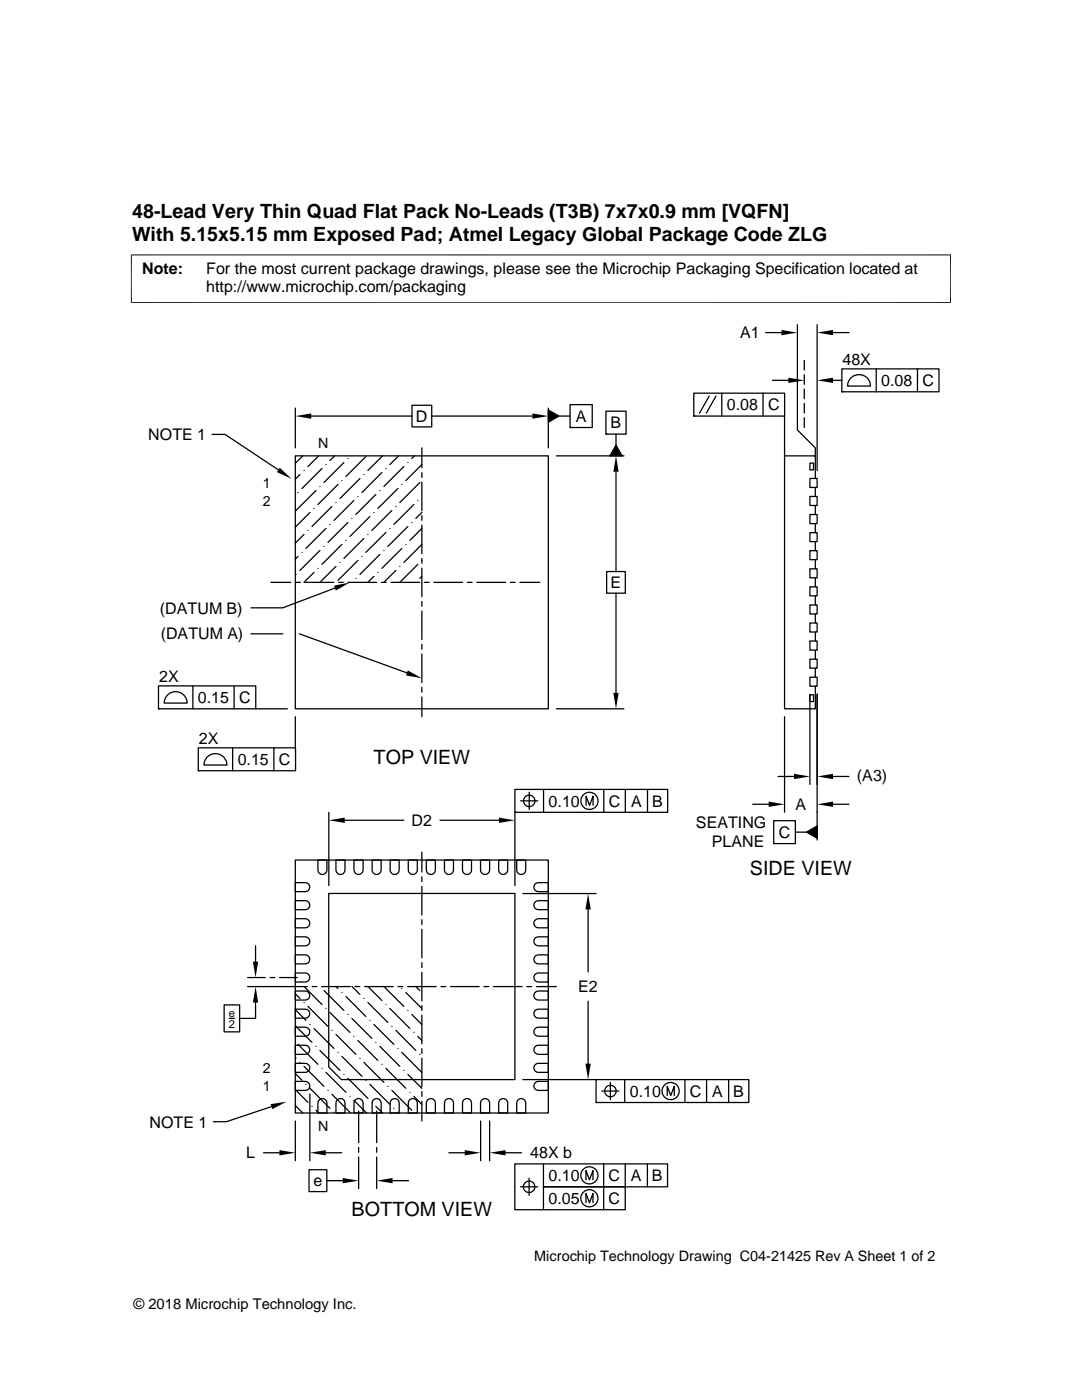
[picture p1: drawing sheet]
<svg xmlns="http://www.w3.org/2000/svg" width="216mm" height="279mm" viewBox="0 0 216 279" stroke-linecap="round" stroke-linejoin="round" font-family="sans-serif">
<g fill="none" stroke="#000" stroke-width=".25">
<path d="M138.4 78.5h18.2v4.5h-18.2zM141.5 79l-1.9 3.5M142.9 79l-2 3.5M144 78.5v4.5M152.3 78.5v4.5M152.8 66.4h3.1M154.1 75.9h3.2M159.1 64.8v21l3.6 3.6v1.6M160.5 71.9v2M160.5 74.8v1.9M160.5 77.7v1.9M163 64.8v29.1"/>
<path d="M164.8 75.9h3.2M166.2 66.4h3.2M168 73.6h19.4v4.6h-19.4zM168 78.2h.1M169.9 75.3a2.29 2.29 0 0 1 2.4-.3 2.29 2.29 0 0 1 1.4 2h-4.6l.3-1.1zM174.8 73.6v4.6M183.1 73.6v4.6M42.3 86.7h2.6l10.6 7.1M58.9 81.4v8M58.9 91h50.5v50.5h-50.5zM59.5 98.3h.1M59.9 94.7l-1 .9"/>
<path d="M60.4 91l-1.5 1.5M60.7 93.9h.1M62.1 83h20.1M63.1 97.9l-4 4M63.6 91l-2.2 2.1M63.8 97.1h.1M64.2 93.5l-3.9 4M65 92.7h.1M66.8 91l-1 .9M67.4 96.7l-4 4M68.2 95.9h.1M68.6 92.3l-4 4"/>
<path d="M69.4 91.5h.1M70.6 99.9l-4 4M71.4 99.1h.1M71.8 95.5l-4 4M72.6 94.7h.1M73 91.1l-4 4M75 98.7l-4 4M75.8 97.9h.1M76.2 94.3l-4 4M76.3 91l-2.9 2.9M77 93.5h.1M79.4 97.5l-4 4"/>
<path d="M79.5 91l-1.7 1.7M80.2 96.7h.1M80.6 93.1l-4 4M81.4 92.3h.1M82.2 80.9h3.9v4.3h-3.9zM82.7 91l-.5 .5M83.4 99.9h.1M83.8 96.3l-4 4M84.2 89.4v4M84.2 94.3v1M84.2 96.2v5.7M84.2 92.7l-3.2 3.2"/>
<path d="M86.1 83h20.1M109.4 81.8l2.1 1.2-2.1 1.3zM109.4 81.4v8M111 91h13.5M111.5 83h2.2M113.7 80.8h4.5v4.5h-4.5zM113.7 85.3h.1M120.9 82.1h4v4.5h-4zM120.9 86.6h.1M122.9 88.9l1.2 2.1h-2.4zM122.9 86.6v2.3M122.9 94.1v20"/>
<path d="M138.4 83h.1M156.5 83v8M160.5 80.5v1.9M160.5 83.4v1.9M161.6 99.1h1.4v1.8h-1.4zM161.6 95.5h1.4v1.8h-1.4zM161.6 92.4h.7v1.4h-.7zM162.7 95.5v-4.5h-6.2v50.5h6.2v-4.6M162.7 97.3v1.8M54.1 116.2h3.9M59 116.2h.9M59.1 114.6h.1"/>
<path d="M59.5 111l-.6 .6M60.3 110.2h.1M60.7 106.7l-1.8 1.7M60.9 116.2h5.7M61.4 105.9h.1M61.8 102.3l-2.9 2.9M62.7 101.5h.1M62.7 114.2l-2 2M63.4 113.4h.1M63.8 109.9l-3.9 3.9M64.6 109.1h.1M65 105.5l-4 4"/>
<path d="M65.8 104.7h.1M66.2 101.1l-3.9 4M66.8 117.4l-10.4 3.9h-6.3M67 100.3h.1M67 113l-3.1 3.2M67.5 116.2h1M67.8 112.2h.1M68.2 108.6l-4 4M69 107.8h.1M69.4 104.3l-4 3.9M69.4 116.2h5.8M70.2 103.5h.1"/>
<path d="M71 115.4h.1M71.4 111.8l-4 4M72.2 111h.1M72.6 107.5l-4 3.9M73.4 106.7h.1M73.8 103.1l-4 4M74.6 102.3h.1M74.6 115l-1.2 1.2M75.4 114.2h.1M75.8 110.6l-4 4M76.1 116.2h1M76.6 109.9h.1"/>
<path d="M77 106.3l-4 3.9M77.8 105.5h.1M78 116.2h5.7M78.2 101.9l-4 4M79 101.1h.1M79 113.8l-2.4 2.4M79.8 113h.1M80.2 109.5l-4 3.9M81 108.6h.1M81.4 105.1l-4 4M82.2 104.3h.1M82.6 100.7l-4 4"/>
<path d="M83.4 112.6l-3.6 3.6M84.2 111.8h.1M84.2 102.9v.9M84.2 104.8v5.7M84.2 111.5v.9M84.2 113.4v5.7M84.2 115l-.4 .4M84.2 105.5l-2.4 2.3M84.2 102.3l-1.2 1.2M84.2 108.6l-3.6 3.6M84.7 116.2h.9M86.6 116.2h5.7"/>
<path d="M93.3 116.2h.9M95.2 116.2h5.7M101.8 116.2h1M103.7 116.2h4M121.1 114.1h3.7v4.3h-3.7zM122.9 118.4v19.9M161.6 117.1h1.4v1.8h-1.4zM161.6 113.5h1.4v1.8h-1.4zM161.6 109.9h1.4v1.8h-1.4zM161.6 106.3h1.4v1.8h-1.4zM161.6 102.7h1.4v1.8h-1.4zM162.7 100.9v1.8"/>
<path d="M162.7 104.5v1.8M162.7 108.1v1.8M162.7 111.7v1.8M162.7 115.3v1.8M162.7 118.9v1.8M31.6 136.9h19.4v4.6h-19.4zM33.5 138.6a2.29 2.29 0 0 1 2.5-.4 2.29 2.29 0 0 1 1.3 2.1h-4.5l.3-1.2zM38.5 136.9v4.6M46.7 136.9v4.6M50.1 126.5h6.3M59.7 126.5l21.5 7.8M84.2 120v1"/>
<path d="M84.2 121.9v5.8M84.2 128.6v1M84.2 130.5v5.7M84.2 137.2v.9M84.2 139.1v3.9M161.6 135.1h1.4v1.8h-1.4zM161.6 131.6h1.4v1.7h-1.4zM161.6 127.9h1.4v1.9h-1.4zM161.6 124.3h1.4v1.8h-1.4zM161.6 120.7h1.4v1.8h-1.4zM161.6 138.5v18M161.6 138.7h.7v1.3h-.7z"/>
<path d="M162.7 122.5v1.8M162.7 126.1v1.8M162.7 129.8v1.8M162.7 133.4v1.7M163 138.5v29.2M31.6 141.5h.1M39.6 149.2h19.4v4.6h-19.4zM39.6 153.8h.1M41.5 151a2.29 2.29 0 0 1 2.4-.4 2.29 2.29 0 0 1 1.4 2.1h-4.6l.3-1.2zM46.4 149.2v4.6M51 141.5h6.3M54.7 149.2v4.6"/>
<path d="M58.9 143v6.2M102.7 157.5h30.5v4.6h-30.5zM103.9 159.8h3.4M105.6 158.1v3.4M108.5 157.5v4.6M111 141.5h13.5M120.5 157.5v4.6M124.8 157.5v4.6M129.2 157.5v4.6M155.3 155h3.1M156.5 143v19.1M166.2 155h3.2"/>
<path d="M58.9 176.1h2a.9 .9 0 0 1 .9 .9 .9 .9 0 0 1-.9 .9h-2zM58.9 179.7h2a.9 .9 0 0 1 .9 .9 .9 .9 0 0 1-.9 .9h-2zM58.9 171.6h50.5v50.5h-50.5zM63.4 171.6h1.8v2a.9 .9 0 0 1-.9 .9 .9 .9 0 0 1-.9-.9zM65.6 178.3h37.1v37.2h-34.6l-2.5-2.6zM65.6 162.1v14.6M67 171.6h1.8v2a.9 .9 0 0 1-.9 .9 .9 .9 0 0 1-.9-.9zM68.8 163.7h11.8M70.6 171.6h1.9v2a.91 .91 0 0 1-1 .9 .91 .91 0 0 1-.9-.9zM74.3 171.6h1.8v2a.9 .9 0 0 1-.9 .9 .9 .9 0 0 1-.9-.9zM77.9 171.6h1.8v2a.9 .9 0 0 1-.9 .9 .9 .9 0 0 1-.9-.9zM81.5 171.6h1.8v2a.9 .9 0 0 1-.9 .9 .9 .9 0 0 1-.9-.9z"/>
<path d="M84.2 170.1v3.9M84.2 175v.9M84.2 176.9v5.7M85.1 171.6h1.8v2a.9 .9 0 0 1-.9 .9 .9 .9 0 0 1-.9-.9zM87.8 163.7h11.8M88.7 171.6h1.8v2a.9 .9 0 0 1-.9 .9 .9 .9 0 0 1-.9-.9zM92.3 171.6h1.8v2a.9 .9 0 0 1-.9 .9 .9 .9 0 0 1-.9-.9zM95.9 171.6h1.8v2a.91 .91 0 0 1-.9 .9 .91 .91 0 0 1-.9-.9zM99.5 171.6h1.8v2a.9 .9 0 0 1-.9 .9 .9 .9 0 0 1-.9-.9zM102.7 162.1h.1M102.7 162.1v14.6M103.1 171.6h1.8v2a.9 .9 0 0 1-.9 .9 .9 .9 0 0 1-.9-.9z"/>
<path d="M104.3 178.3h14.6M106.7 176.5l.3-.2 .4-.2h2v1.8h-2a.91 .91 0 0 1-.7-1.4zM116.9 160.7v-1.8l.7 1.8 .7-1.8v1.8M150.2 160.5h3.2M154.4 163.8h4.3v4.6h-4.3zM154.4 168.4h.1M158.7 166.1h2.2M160.9 166.1l2.1-1.3v2.5zM166.2 160.5h3.2M49.4 196.9h11.9M49.4 195.1h3.5M51 188.7v3.2"/>
<path d="M53.9 195.1h.9M55.8 195.1h3.5M58.9 198.3l1 1M58.9 183.3h2a.91 .91 0 0 1 .9 1 .91 .91 0 0 1-.9 .9h-2zM58.9 187h2a.9 .9 0 0 1 .9 .9 .9 .9 0 0 1-.9 .9h-2zM58.9 190.6h2a.9 .9 0 0 1 .9 .9 .9 .9 0 0 1-.9 .9h-2zM58.9 194.2h2a.9 .9 0 0 1 .9 .9 .9 .9 0 0 1-.9 .9h-2zM58.9 197.8h2a.9 .9 0 0 1 .9 .9 .9 .9 0 0 1-.9 .9h-2zM60.7 196.9l3.5 3.6M62.3 196.9h.9M64.2 196.9h5.7M64.6 197.7l4 4"/>
<path d="M67 196.9l.4 .4M68.2 198.1h.1M69 198.9l4 4M70.2 196.9l1.6 1.6M70.8 196.9h1M72.6 199.3h.1M72.7 196.9h5.8M73.4 196.9l2.8 2.8M76.6 196.9l4 4M79.4 196.9h1M80.2 197.3h.1M81 198.1l3.2 3.2"/>
<path d="M81.3 196.9h5.7M83 196.9l.8 .8M84.2 183.6v.9M84.2 185.5v5.7M84.2 192.1v1M84.2 194v5.7M88 196.9h.9M89.9 196.9h5.7M96.6 196.9h.9M98.5 196.9h5.7M105.1 196.9h1M106.7 183.8l.3-.3 .4-.2h2v1.9h-2a.91 .91 0 0 1-.7-1.4z"/>
<path d="M106.7 194.6l.3-.3 .4-.1h2v1.8h-2a.91 .91 0 0 1-.7-1.4zM106.7 187.4l.3-.3 .4-.1h2v1.8h-2a.91 .91 0 0 1-.7-1.4zM106.7 180.1l.3-.2 .4-.2h2v1.8h-2a.9 .9 0 0 1-.7-1.4zM106.7 198.2l.3-.3 .4-.1h2v1.8h-2a.89 .89 0 0 1-.8-.5 .89 .89 0 0 1 .1-.9zM106.7 191l.3-.3 .4-.1h2v1.8h-2a.89 .89 0 0 1-.8-.5 .89 .89 0 0 1 .1-.9zM107 196.9h4M117.3 181.5v12.5M117.3 199.8v12.5M44.7 200.6h3.1v5.3h-3.1zM45.7 203.2h1.1M51 200.1v3.1h-3.2M58.9 217.5l2.5 2.5"/>
<path d="M58.9 201.5l2.1 2.1M58.9 211.1l.2 .1M58.9 201.4h2a.9 .9 0 0 1 .9 .9 .9 .9 0 0 1-.9 .9h-2zM58.9 205h2a.9 .9 0 0 1 .9 .9 .9 .9 0 0 1-.9 .9h-2zM58.9 208.6h2a.91 .91 0 0 1 .9 .9 .91 .91 0 0 1-.9 .9h-2zM58.9 212.2h2a.9 .9 0 0 1 .9 .9 .9 .9 0 0 1-.9 .9h-2zM58.9 215.8h2a.9 .9 0 0 1 .9 .9 .9 .9 0 0 1-.9 .9h-2zM58.9 204.7l3.4 3.3M58.9 214.3l1.4 1.3M59.5 208.4l3.9 4M59.9 212h.1M60.7 212.8l3.9 4"/>
<path d="M60.7 200.1h.1M61 216.4h.1M61.4 200.9l4 4M61.8 218.3v13.3M61.8 217.2l4 4M61.8 204.4h.1M62.7 205.3l3.9 3.9M63.1 208.8h.1M63.7 219.5a.9 .9 0 0 1 1-.2 .9 .9 0 0 1 .5 .9v1.9h-1.8v-1.9zM63.8 209.6l4 4M64.2 213.2h.1M65 214l4 4"/>
<path d="M65 201.3h.1M65.4 217.6h.1M65.8 202.1l4 3.9M66.2 218.4l3.8 3.7M66.2 205.6h.1M67 206.4l4 4M67.3 219.5a.89 .89 0 0 1 1-.2 .89 .89 0 0 1 .5 .9v1.9h-1.8v-1.9zM67.4 210h.1M68.2 210.8l4 4M68.6 214.4h.1M69.4 215.2l4 4M69.4 202.5h.1"/>
<path d="M69.8 218.8h.1M70.2 203.2l4 4M70.6 219.6l2.6 2.5M70.6 206.8h.1M70.9 219.5a.9 .9 0 0 1 1-.2 .9 .9 0 0 1 .6 .9v1.9h-1.9v-1.9zM71.4 207.6l4 4M71.8 211.2h.1M72.6 212l4 4M73 215.6h.1M73.4 200.1l4 3.9M73.8 216.4l4 4M73.8 203.6h.1"/>
<path d="M74.2 220h.1M74.5 219.5a.9 .9 0 0 1 1-.2 .9 .9 0 0 1 .6 .9v1.9h-1.8v-1.9zM74.6 204.4l4 4M75 208h.1M75.8 208.8l4 4M76.2 212.4h.1M77 213.2l4 4M77 200.5h.1M77.4 216.8h.1M77.8 201.3l4 4M78.1 219.5a.89 .89 0 0 1 1-.2 .89 .89 0 0 1 .6 .9v1.9h-1.8v-1.9zM78.2 217.6l4 4"/>
<path d="M78.2 204.9h.1M79 205.6l4 4M79.4 209.2h.1M80.2 210l4 4M80.6 213.6h.1M81.4 201.7h.1M81.4 214.4l2.8 2.8M81.8 219.5a.9 .9 0 0 1 .9-.2 .9 .9 0 0 1 .6 .9v1.9h-1.8v-1.9zM81.8 218h.1M82.2 202.5l2 1.9M82.6 218.8l1.6 1.6M82.6 206h.1"/>
<path d="M83.4 206.8l.8 .8M83.8 210.4h.1M84.2 200.7v1M84.2 202.6v5.7M84.2 209.3v.9M84.2 211.2v5.7M84.2 217.8v1M84.2 219.8v3.9M85.4 219.5a.89 .89 0 0 1 .9-.2 .89 .89 0 0 1 .6 .9v1.9h-1.8v-1.9zM89 219.5a.9 .9 0 0 1 1-.2 .9 .9 0 0 1 .5 .9v1.9h-1.8v-1.9zM92.6 219.5a.89 .89 0 0 1 1-.2 .89 .89 0 0 1 .5 .9v1.9h-1.8v-1.9zM96.2 219.5a.91 .91 0 0 1 1-.2 .91 .91 0 0 1 .5 .9v1.9h-1.8v-1.9z"/>
<path d="M99.8 219.5a.9 .9 0 0 1 1-.2 .9 .9 0 0 1 .5 .9v1.9h-1.8v-1.9zM103.4 219.5a.89 .89 0 0 1 1-.2 .89 .89 0 0 1 .5 .9v1.9h-1.8v-1.9zM104.3 215.5h14.6M106.7 201.8l.3-.3 .4-.1h2v1.8h-2a.91 .91 0 0 1-.7-1.4zM106.7 212.6l.3-.3 .4-.1h2v1.8h-2a.91 .91 0 0 1-.7-1.4zM106.7 205.4l.3-.3 .4-.1h2v1.8h-2a.9 .9 0 0 1-.7-1.4zM106.7 216.2l.3-.3 .4-.1h2v1.8h-2a.89 .89 0 0 1-.8-.5 .89 .89 0 0 1 .1-.9zM106.7 209l.3-.3 .4-.1h2v1.8h-2a.92 .92 0 0 1-.7-1.4zM118.9 215.5h30.5v4.5h-30.5zM120.1 217.7h3.4M121.8 216v3.5M124.7 215.5v4.5"/>
<path d="M133.1 218.6v-1.8l.7 1.8 .7-1.8v1.8M136.7 215.5v4.5M141 215.5v4.5M145.4 215.5v4.5M52.6 230.1h3.2M54.2 220.9l-9 3h-2.6M58.9 223.7v7.9M58.9 220.6l1.5 1.5M61.7 233.4h3.5v4.4h-3.5zM62.3 220.8h.1M63.1 221.6l.5 .5M65 230.1h3.2"/>
<path d="M65.2 235.6h3.2M66.6 222h.1M71.6 221.7v6.3M71.6 229v1M71.6 230.9v6.3M75 220.8l1.3 1.3M75.2 221.7v6.3M75.2 229v1M75.2 230.9v6.3M78.3 235.6h3.2M78.6 221.2h.1M79.4 222l.1 .1"/>
<path d="M89.6 230.1h3.1M95.9 223.7v7.9M97.7 223.7v7.9M100.9 230.1h3.2M103.9 236.9h3.4M105.6 235.1v3.5M108.4 232.3v4.6h16.4v4.5h-22.1v-9.1h30.5v4.6h-24.8v4.5M116.9 235.5v-1.9l.7 1.9 .7-1.9v1.9M118.9 220h.1M120.5 232.3v9.1M124.8 232.3v4.6M129.2 232.3v4.6"/>
<path d="M116.9 240v-1.8l.7 1.8 .7-1.8v1.8"/>
<circle cx="105.6" cy="159.8" r="1.14"/>
<circle cx="117.6" cy="159.8" r="1.72"/>
<circle cx="121.8" cy="217.7" r="1.14"/>
<circle cx="133.8" cy="217.7" r="1.71"/>
<circle cx="105.6" cy="236.9" r="1.14"/>
<circle cx="117.6" cy="239.1" r="1.72"/>
<circle cx="117.6" cy="234.6" r="1.72"/>
</g>
<g fill="#000">
<path d="M155.9 65.8l3.2 .6-3.2 .5zM157.3 75.4l3.2 .5-3.2 .5zM163 66.4l3.2-.6v1.1zM163 75.9l3.2-.5v1zM55.8 93.3l2.4 2.2-3-1.3zM58.9 83l3.2-.5v1.1zM106.2 82.5l3.2 .5-3.2 .6zM109.4 81.8l2.1 1.2-2.1 1.3zM122.9 91l.5 3.1h-1zM122.9 88.9l1.2 2.1h-2.4zM66.7 116.9l3.1-.7-2.8 1.7zM81.4 133.8l2.8 1.6-3.2-.6z"/>
<path d="M122.4 138.3h1l-.5 3.2zM153.4 160l3.1 .5-3.1 .5zM158.4 154.4l3.2 .6-3.2 .5zM163 160.5l3.2-.5v1zM163 155l3.2-.6v1.1zM65.6 163.7l3.2-.5v1zM99.6 163.2l3.1 .5-3.1 .5zM160.9 166.1l2.1-1.3v2.5zM50.5 191.9h1l-.5 3.2zM117.3 178.3l.6 3.2h-1.1zM51 196.9l.5 3.2h-1zM116.8 212.3h1.1l-.6 3.2z"/>
<path d="M54 220.4l3.2-.5-2.9 1.5zM55.8 229.5l3.1 .6-3.1 .5zM61.8 230.1l3.2-.6v1.1zM68.4 235.1l3.2 .5-3.2 .6zM75.2 235.6l3.1-.5v1.1zM92.7 229.5l3.2 .6-3.2 .5zM97.7 230.1l3.2-.6v1.1z"/>
</g>
<path d="M26.1 50.9h163.7M26.2 50.8v9.7M189.7 50.8v9.7M26.1 60.4h163.7" fill="none" stroke="#000" stroke-width=".2"/>
<g font-size="3.9">
<text x="26.4" y="43.5">48-Lead Very Thin Quad Flat Pack No-Leads (T3B) 7x7x0.9 mm [VQFN]</text>
<text x="26.4" y="48">With 5.15x5.15 mm Exposed Pad; Atmel Legacy Global Package Code ZLG</text>
<text x="74.5" y="152.4">TOP VIEW</text>
<text x="149.6" y="174.6">SIDE VIEW</text>
<text x="70.2" y="242.6">BOTTOM VIEW</text>
</g>
<g font-size="3.2">
<text x="28.4" y="54.6">Note:</text>
<text x="41.1" y="54.6">For the most current package drawings, please see the Microchip Packaging Specification located at</text>
<text x="41.1" y="58.3">http://www.microchip.com/packaging</text>
<text x="147.7" y="67.5">A1</text>
<text x="168.1" y="72.9">48X</text>
<text x="175.9" y="77">0.08</text>
<text x="184" y="77">C</text>
<text x="145" y="81.9">0.08</text>
<text x="153.2" y="81.9">C</text>
<text x="29.6" y="87.9">NOTE 1</text>
<text x="83" y="84.2">D</text>
<text x="114.9" y="84.2">A</text>
<text x="121.8" y="85.5">B</text>
<text x="121.8" y="117.4">E</text>
<text x="31.9" y="122.5">(DATUM B)</text>
<text x="32.1" y="127.6">(DATUM A)</text>
<text x="31.7" y="136.1">2X</text>
<text x="39.5" y="140.3">0.15</text>
<text x="47.7" y="140.3">C</text>
<text x="39.7" y="148.5">2X</text>
<text x="47.4" y="152.7">0.15</text>
<text x="55.6" y="152.7">C</text>
<text x="171" y="155.8">(A3)</text>
<text x="109.5" y="161">0.10</text>
<text x="121.5" y="161">C</text>
<text x="125.9" y="161">A</text>
<text x="130.1" y="161">B</text>
<text x="158.7" y="161.6">A</text>
<text x="82.1" y="164.8">D2</text>
<text x="138.9" y="165.3">SEATING</text>
<text x="155.4" y="167.2">C</text>
<text x="142" y="169">PLANE</text>
<text x="115.4" y="198">E2</text>
<text x="125.7" y="218.9">0.10</text>
<text x="137.7" y="218.9">C</text>
<text x="142.1" y="218.9">A</text>
<text x="146.3" y="218.9">B</text>
<text x="29.8" y="225">NOTE 1</text>
<text x="49.1" y="231.2">L</text>
<text x="105.8" y="231.2">48X b</text>
<text x="62.5" y="236.7">e</text>
<text x="109.5" y="235.7">0.10</text>
<text x="121.4" y="235.7">C</text>
<text x="125.9" y="235.7">A</text>
<text x="130.1" y="235.7">B</text>
<text x="109.5" y="240.3">0.05</text>
<text x="121.4" y="240.3">C</text>
</g>
<g font-size="2.9">
<text x="106.6" y="251.7">Microchip Technology Drawing C04-21425 Rev A Sheet 1 of 2</text>
<text x="26.6" y="261.3">© 2018 Microchip Technology Inc.</text>
</g>
<g font-size="2.8">
<text x="63.5" y="89.4">N</text>
<text x="52.5" y="97.4">1</text>
<text x="52.5" y="101">2</text>
<text x="52.5" y="214.1">2</text>
<text x="52.5" y="217.7">1</text>
<text x="63.5" y="225.7">N</text>
</g>
<g font-size="2.2">
<text x="45.7" y="203">e</text>
<text x="45.7" y="205.1">2</text>
</g>
</svg>
